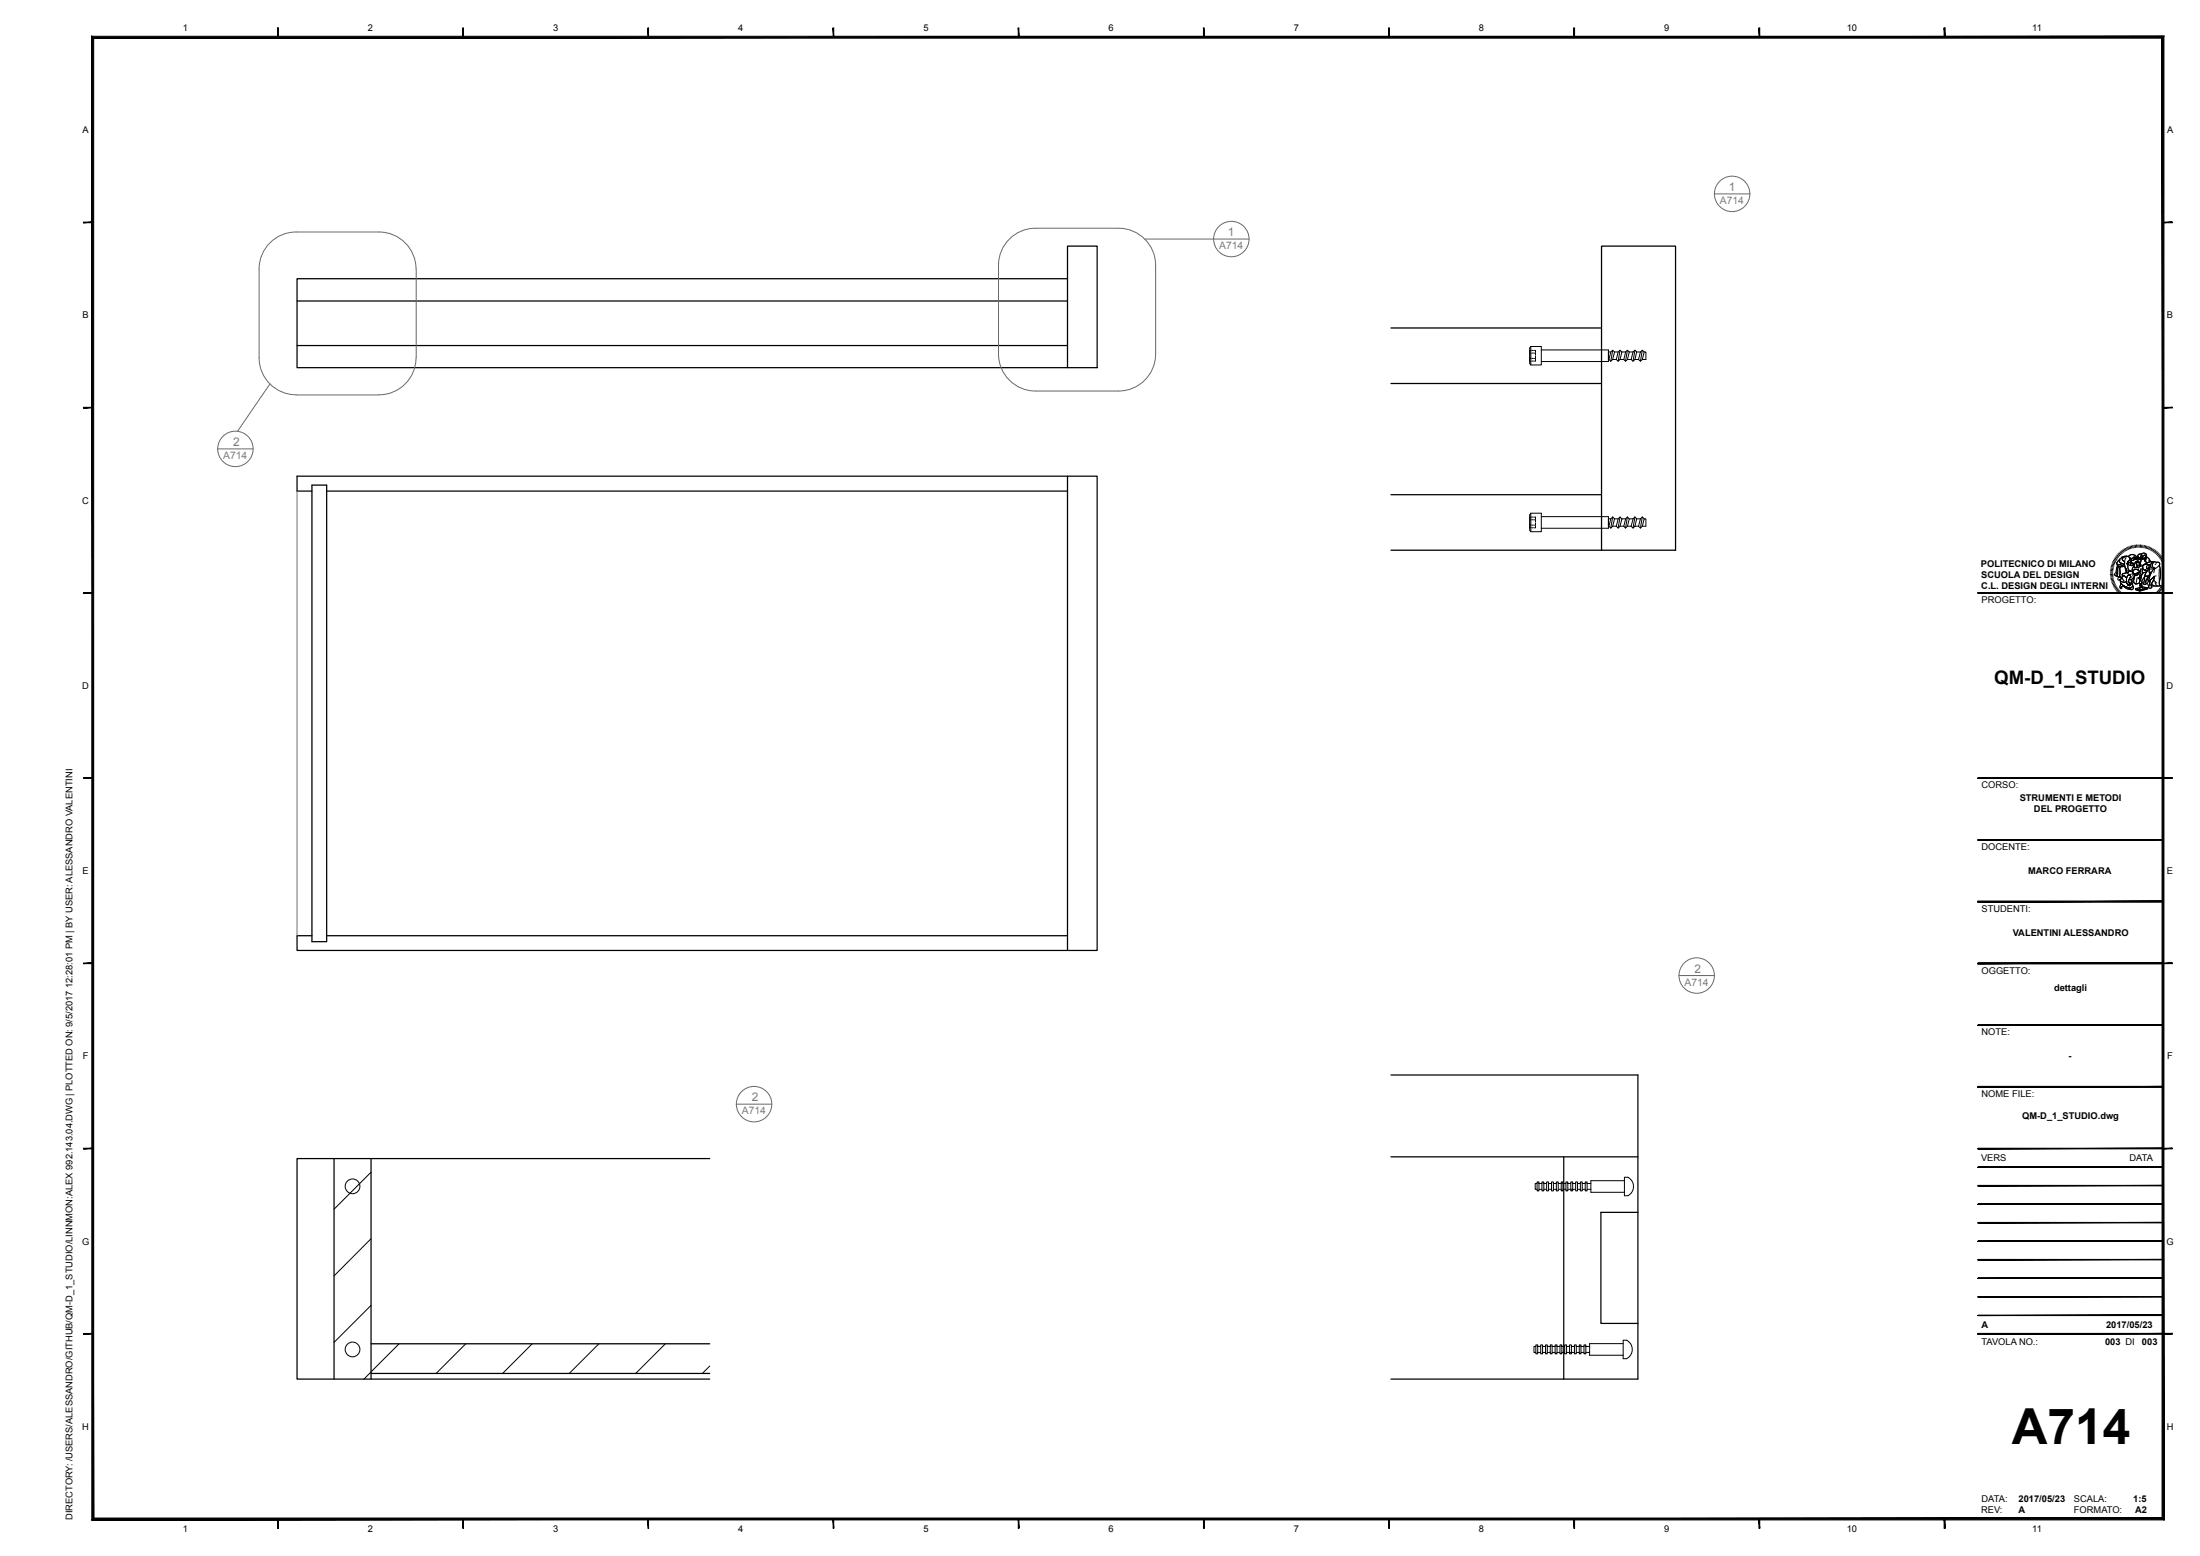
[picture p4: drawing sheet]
<svg xmlns="http://www.w3.org/2000/svg" width="594mm" height="420mm" viewBox="0 0 594 420" stroke-linecap="round" stroke-linejoin="round" font-family="sans-serif">
<g fill="none" stroke="#000" stroke-width=".34">
<path d="M288.2 66.4h8v32.8h-8zM288.2 75.2h-208v24h208M432.4 66.4h20v82.1h-20zM80.2 81.2h208M80.2 93.3h208M375.6 88.5h56.8M375.6 103.5h56.8M84.2 132.6h-4v-4.1h216v128.1h-216v-4h4M84.2 130.9h4v123.3h-4zM88.2 132.6h200M288.2 128.5v128.1M375.6 133.5h56.8"/>
<path d="M375.6 148.5h56.8M88.2 252.6h200M375.6 290.2h66.6v82h-66.6M90.2 312.7v59.5M100.2 312.7v59.5M191.6 312.7h-111.4v59.5h111.4M375.6 312.3h66.6M422.2 312.3v59.9M442.2 327.2h-10v30h10M100.2 362.7h91.4M100.2 370.7h91.4"/>
</g>
<g fill="none" stroke="#000" stroke-width=".27">
<path d="M413 97.5h.3M413 96.7h.3M413 95.3h.3M413 94.6h.3M413.3 93.5h2.9v5h-2.9l-.3-.4v-4.2zM413.3 93.5v5M413.6 97.5h.4M413.6 96.7h.4M413.6 95.3h.4M413.6 94.6h.4M414.3 94.6h.3v.5M414.3 96.7h.3"/>
<path d="M414.3 95.3h.3M414.6 95.4v.5M414.6 96.1v.6M414.6 96.9v.6h-.3M416.2 94.5h18.1v3.1h-18.1M434.3 95h.6M434.3 97h.1M434.4 97l.5 .5 .5-.5M435.4 94.5l-.5 3M435.4 97h1M435.9 95l-.5-.5-.5 .5-.5 2M435.9 95l-.5 2"/>
<path d="M435.9 95h1M436.4 97l.5 .5 .5-.5M436.9 95l.5-.5 .5 .5M436.9 95l-.5 2M437.4 94.5l-.5 3M437.4 97h1M437.9 95l-.5 2M437.9 95h1M438.4 97l.5 .5 .5-.5M438.9 95l.5-.5 .5 .5M438.9 95l-.5 2M439.4 94.5l-.5 3"/>
<path d="M439.4 97h1M439.9 95l-.5 2M439.9 95h1M440.4 97l.5 .5 .5-.5M440.9 95l.5-.5 .5 .5M440.9 95l-.5 2M441.4 94.5l-.5 3M441.4 97h1M441.9 95l-.5 2M441.9 95h1M442.4 97l.5 .5 .5-.5M442.9 95l.5-.5 .5 .5"/>
<path d="M442.9 95l-.5 2M443.4 94.5l-.5 3M443.9 95h.5v2h-1M443.9 95l-.5 2M413 139.6h.3M413.3 138.5h2.9v5h-2.9l-.3-.4v-4.1zM413.3 138.5v5M413.6 139.6h.4M414.3 139.6h.3v.5M416.2 139.5h18.1v3.1h-18.1M435.4 139.5l-.5 3M437.4 139.5l-.5 3"/>
<path d="M439.4 139.5l-.5 3M441.4 139.5l-.5 3M443.4 139.5l-.5 3M413 142.5h.3M413 141.7h.3M413 140.3h.3M413.6 142.5h.4M413.6 141.7h.4M413.6 140.3h.4M414.3 141.7h.3M414.3 140.3h.3M414.6 140.4v.5"/>
<path d="M414.6 141.1v.6M414.6 141.9v.6h-.3M434.3 140h.6M434.3 142h.1M434.4 142l.5 .5 .5-.5M435.4 142h1M435.9 140l-.5-.5-.5 .5-.5 2M435.9 140l-.5 2M435.9 140h1M436.4 142l.5 .5 .5-.5M436.9 140l.5-.5 .5 .5M436.9 140l-.5 2"/>
<path d="M437.4 142h1M437.9 140l-.5 2M437.9 140h1M438.4 142l.5 .5 .5-.5M438.9 140l.5-.5 .5 .5M438.9 140l-.5 2M439.4 142h1M439.9 140l-.5 2M439.9 140h1M440.4 142l.5 .5 .5-.5M440.9 140l.5-.5 .5 .5M440.9 140l-.5 2"/>
<path d="M441.4 142h1M441.9 140l-.5 2M441.9 140h1M442.4 142l.5 .5 .5-.5M442.9 140l.5-.5 .5 .5M442.9 140l-.5 2M443.9 140h.5v2h-1M443.9 140l-.5 2M569.8 154.4h.7M569.8 154.7h.7M569.8 154l.7 .1M569.9 153.6l.6 .1"/>
<path d="M569.9 153.3l.7 .1M570 152.9l.7 .2M570.1 152.6l.7 .2M570.2 152.2l.6 .3M570.3 151.9l.7 .3M570.5 151.6l.6 .3M570.5 155l-.7 .1M570.5 155.4h-.7M570.5 155.7l-.6 .1M570.6 156l-.7 .1M570.6 151.3l.6 .3M570.6 156.3l-.6 .2"/>
<path d="M570.7 156.6l-.6 .2M570.8 150.9l.6 .4M570.8 156.9l-.6 .3M570.9 157.2l-.6 .3M571 150.6l.6 .4M571.1 157.5l-.6 .3M571.2 150.3l.5 .4M571.2 157.8l-.6 .4M571.4 158.1l-.6 .4M571.4 150l.5 .5M571.5 158.4l-.6 .4M571.6 149.8l.5 .4"/>
<path d="M571.7 152.3l.7 .1a.84 .84 0 0 0 1.2-.1l.1 .5a2.06 2.06 0 0 1-2.1-.2zM571.7 152.3v.5M571.7 158.7l-.6 .4M571.9 152.8l-.3 .5-.2 1.6-.3 .5 .4 .1M571.9 149.5l.4 .5M571.9 151.4l.4-.3v.3a.88 .88 0 0 0 .9 .8l.4 .1a.79 .79 0 0 1-1.2 .1l-.4 .1a.5 .5 0 0 1-.5-.5 .5 .5 0 0 1 .4-.5zM571.9 158.9l-.5 .5M572 153l.6-.1-.3 .5 .1 2.3-.2 .1a.4 .4 0 0 1-.5-.1 .4 .4 0 0 1-.1-.5zM572.1 149.3l.5 .4M572.1 159.2l-.5 .4M572.1 152.9l-.3 .6v1.5l-.3 .5 .7 .2M572.3 151.1l-.4 .4a.5 .5 0 0 0-.4 .5 .5 .5 0 0 0 .5 .5l.4-.1a.84 .84 0 0 0 1.2-.1"/>
<path d="M572.3 159.4l-.5 .5M572.4 150.9l.8-.6 1.1-.1a.99 .99 0 0 0-1.2 1l.5 .3v.7v.1l-.7-.2a.59 .59 0 0 1-.6-.7zM572.4 156.5v.2a1.41 1.41 0 0 0 1.7 .3M572.4 149l.4 .5M572.5 156.8l1.1 .4a.36 .36 0 0 1 .4-.1 .36 .36 0 0 1 .2 .3l.4 .3-.1 .3 .2-.2 .3 .3-.1-.5 .2 .4 .1-.1-.2-.4 .4 .2-.3-.4a.44 .44 0 0 1-.3-.7l.1-.3 .4 .1 .5 1.6-.1 .4a.99 .99 0 0 1-1.5 .1l-.8-.4-.7-.6zM572.5 156.8l.1 .6 .7 .6 1.9 .9M572.5 153h.5a.65 .65 0 0 1 1 .4l.3 .7-.1 .4-.4 .2a.63 .63 0 0 0-.8 .7h.1a.41 .41 0 0 1-.4 .4 .41 .41 0 0 1-.4-.5l.2-.7-.2-1.2zM572.5 159.7l-.4 .5M572.6 153l-.3 .4 .1 2.3M572.6 148.8l.4 .5M572.7 157.5l.7 .6 1.1 .5a.82 .82 0 0 0 1.2-.2l.1-.3a.66 .66 0 0 1 .1 .9 .66 .66 0 0 1-.9 .1l-1.1-.4a.74 .74 0 0 0-1.1-.3l-.1 .2 .2 .1a.31 .31 0 0 1-.4 .2 .31 .31 0 0 1-.1-.5zM572.7 157.5l-.3 .8 .1 .4a.21 .21 0 0 0 .2 .2 .21 .21 0 0 0 .2-.2 .33 .33 0 0 1 0-.5 .33 .33 0 0 1 .5 .1l1.3 .7a.89 .89 0 0 0 1.3-.2l-.2-.7"/>
<path d="M572.7 159.9l-.4 .5M572.8 155.9l-.1-.1a.49 .49 0 0 0-.7 .1 .49 .49 0 0 0 .1 .7h.1a.6 .6 0 0 1 1.1-.1l.2 .3M572.9 155.8l.6-.5 .3 .4a.55 .55 0 0 1 .3 .8v.5a1.41 1.41 0 0 1-1.7-.3v-.3l.6-.2zM572.9 148.6l.4 .5M573 155l1.2-.5 .2 .2 .3-.1a.49 .49 0 0 1 .2-.5 .49 .49 0 0 1 .6 .1l.5 .5a.99 .99 0 0 1 .3 1 .99 .99 0 0 1-.8 .7 .33 .33 0 0 1-.5-.1 .33 .33 0 0 1 .3-.5 .55 .55 0 0 0-.5-.6 .55 .55 0 0 0-.6 .7l-.6-.5a.34 .34 0 0 1-.5 0 .34 .34 0 0 1-.1-.4zM573.2 148.3l.4 .6M573.3 150.5a.96 .96 0 0 1 1-.4 .96 .96 0 0 1 .7 .9l-.7 1.1 .1 .4a1.44 1.44 0 0 0 .6 1.5l.1 .2a.33 .33 0 0 0-.4 0 .33 .33 0 0 0 0 .4 .35 .35 0 0 1-.5-.1 .35 .35 0 0 1 .1-.5l-.7-1.5a.9 .9 0 0 0-.5-1.3l-.1-.3zM573.4 155.2l.7 .8M573.5 155.3a.57 .57 0 0 0-.5 .9M573.5 148.2l.3 .5M573.7 152.9l-2-.1-.3 .6a1.93 1.93 0 0 1-.6 1.6l.3 .4M573.8 153.2l.3 1.4"/>
<path d="M573.8 148l.3 .6M574.1 150.5l-.4 .8-.1 1.1 .7 1.6a.31 .31 0 0 0-.1 .5 .31 .31 0 0 0 .5 0v-.3l.5-.1a1.06 1.06 0 0 1-.7-1.4l-.2-.5 .2-.6a.79 .79 0 0 0 .5-.9 .79 .79 0 0 0-.9-.6l-1.1 .2-.6 .6-.1 .5a.88 .88 0 0 0 .9 .8l.4 .1M574.1 147.8l.3 .6M574.2 154.5l-.4 .2a.6 .6 0 0 0-.8 .7l.2 .1M574.3 150.2a.95 .95 0 0 0-1.2 1l.5 .3M574.4 155.4a.44 .44 0 0 1 .7-.1 .44 .44 0 0 1 .1 .6l-.4 .7a.6 .6 0 0 0 .4 .8l.2 .3-.4-.2 .2 .5-.3-.4 .1 .5-.3-.3-.2 .2 .1-.3-.4-.3-.1-1.2zM574.4 155.4a.44 .44 0 0 1 .7-.1 .44 .44 0 0 1 .1 .6l-.6 1.1 .8 .7-.4-.2 .2 .4-.1 .1-.2-.4v.5l-.2-.3-.2 .2 .1-.3-.4-.4-.1-1.2zM574.4 147.7l.3 .6M574.6 152l.6-.2a.23 .23 0 0 1 .3-.2 .23 .23 0 0 1 .1 .3 .23 .23 0 0 1-.3 .2l-.1 .4 .2 .1a.64 .64 0 0 1-.8-.6zM574.6 151.5l.9-.4-.1 .6-1.1 .5zM574.6 152a.58 .58 0 0 0 .8 .6M574.7 150.3l.6-.6 1 .2a.32 .32 0 0 1 .5 .2 .32 .32 0 0 1-.4 .4l-.2-.2-.7 .5-.5-.2"/>
<path d="M574.8 147.5l.2 .7M574.9 150l.5-.3h.6l.6 .3 .2 .3-.1 .2-.5-.2-.5 .4-.5-.1a.44 .44 0 0 1-.3-.6zM575 150.5l.4 .3 .6-.3a.25 .25 0 0 1 .3-.2 .25 .25 0 0 1 .2 .4l-.2 .4-.4 .2-.4-.2-.6 .1zM575.1 147.4l.2 .7M575.2 154.1l.7 .3 .4 .6a.75 .75 0 0 1-.4 1.1M575.3 152.1h.9l-.3 .1a.36 .36 0 0 1-.1 .5 .36 .36 0 0 1-.5-.2zM575.3 156.4l.5 1.4a.71 .71 0 0 1-.2 .7 .71 .71 0 0 1-.8 .2M575.4 151.7l.2 .3M575.5 151.5l-.1 .2-1.1 .5M575.5 155l-.8 .2M575.5 147.3l.1 .7M575.5 151.1l-.3 .5"/>
<path d="M575.6 154.7l.8 .4M575.7 152l.5 .1-.3 .1a.37 .37 0 0 1-.2 .5 .37 .37 0 0 1-.5-.2l.1-.4h.5h-.3M575.8 155.1a.72 .72 0 0 1 .1 1 .72 .72 0 0 1-.9 .2M575.8 154.4v-.3l.6-.5 1 .3 .1 .3a.23 .23 0 0 1 .2 .3 .23 .23 0 0 1-.4 0l-1 .5 .5 .4 .5-.3 .1-.5 .3-.1-.3-.6-1.1-.2-.5 .7-.1-.1v-.5l.4-.8 1.3 .2 .2-.3a.29 .29 0 0 0 .3-.1 .29 .29 0 0 0 0-.3l.6 .1v.5a.6 .6 0 0 1-.1 .9l.1 .9-.7 .6-.2 .5-.2-.1a.24 .24 0 0 0 .1 .3 .24 .24 0 0 0 .3 0l-.1 .4 .3-.3-.4 1.1a.99 .99 0 0 1-1.4 0l-.4-.5 .3-.5 .2-1.1M575.8 154.1l.6-.5 .6 .1 .5 .4a.29 .29 0 0 1 .2 .4 .29 .29 0 0 1-.5 .1l-.4 .2a.45 .45 0 0 1-.5 .3 .45 .45 0 0 1-.3-.4zM575.8 147.2l.2 .7M575.8 157l.8 .6M576 151.1h.1M576.1 150.6l.2 .2M576.1 156.3l.1 1M576.1 153l-.4 .5v.8M576.2 147.2l.1 .6"/>
<path d="M576.2 150.7l-.1 .1M576.2 155l1.2-.4-.1 .5-.4 .2-.6-.1zM576.3 155.8l-.3 .9-.4 .5M576.5 150.8l.8-.1a.29 .29 0 0 1 .2 .4 .29 .29 0 0 1-.4 .1zM576.5 150.5l-.2 .6-.3 .2-.5-.2-.5 .1M576.5 147.1l.1 .7M576.6 158.9l2-.5 1.2 .3-2.1 .6zM576.6 158.9l1.1 .4v.2l-1.1-.3zM576.6 158.9a5.9 5.9 0 0 1 3.2-.2l-2.1 .6zM576.6 151.6h.9l.4 .8a.26 .26 0 0 1 .1 .4 .26 .26 0 0 1-.4 0l.1-.6-.2-.4a.42 .42 0 0 0-.6-.2 .42 .42 0 0 0 0 .7v.1a.48 .48 0 0 1-.1 .8 .48 .48 0 0 1-.7-.4zM576.9 151.6h.4l.2 .1 .2 .6a.62 .62 0 0 1-.7 .9l-.3-1.3zM576.9 147.1v.7"/>
<path d="M576.9 156.1l-.3 1.5 1.1-.2M576.9 150.7v-.2a.46 .46 0 0 1 .6-.1 .46 .46 0 0 1 .2 .6h-.2M576.9 155.2h.1M577 150.4a.49 .49 0 0 1 .5 .1 .49 .49 0 0 1 .2 .5h-.2l-.1-.3h-.5zM577 154.8l.2 .1M577.1 155.1h.1M577.1 154.9h.1M577.2 151.9h.1M577.2 151.8l-.2 .1M577.2 147.1v.7M577.3 155.9l.3 .1 .2-.5 .5-.3-.5 1.4v-.4h-.3zM577.3 150.8h-.8l.3 .1a.43 .43 0 0 0 .3 .3 .43 .43 0 0 0 .4-.2l-.2-.3 .1 .2"/>
<path d="M577.3 153.2v.7M577.4 154.6l-.2 .5a.45 .45 0 0 1-.4 .2 .45 .45 0 0 1-.4-.3M577.4 151.7l.3 .2-.2 .2M577.5 151.9v-.1a.43 .43 0 0 0-.6-.1 .43 .43 0 0 0 0 .6v.1a.45 .45 0 0 1 .1 .6 .45 .45 0 0 1-.6 .2 .45 .45 0 0 1-.2-.6l.3-.8 .6-.3 .6 .2 .2 .8a.25 .25 0 0 1 .1 .3 .25 .25 0 0 1-.3 .1 .25 .25 0 0 1-.1-.3M577.6 147.1v.7M577.7 152.2h-.3M577.7 152v.2a.4 .4 0 0 1-.2 .5 .4 .4 0 0 1-.6-.2M577.7 152.9l-.3 .2-.5 .1M577.7 159.3l2.1-.6v.3l-2.1 .6zM577.7 159.3v.2M577.8 150.9l.1-.1a.98 .98 0 0 1-.1 1.3M577.8 155.4h.1"/>
<path d="M577.8 156l-.1 .5 .3-.2M577.9 150.5l.1 .4M577.9 152.5l-.1-.6a.82 .82 0 0 0 .1-1.1l-.1 .1-.1-.4a.5 .5 0 0 1-.5-.5 .5 .5 0 0 1 .6-.4l.5-.1-.3 .7 .2 .9h.1l.1-.6a.43 .43 0 0 0 .3 .4 .43 .43 0 0 0 .4-.1v.6l.2-.1v.2a.39 .39 0 0 1 .3 .4 .39 .39 0 0 1-.5 .3l-.6 .5M578 147.1l-.1 .7M578 155.8l-.1 .2-.1-.2M578 153.5l-.2 1.3M578 152.7l.5 .2M578 157.5l.3-.1 .1 1.1-.3-.6-.3 .7zM578.1 154.6l-.4 .4 .1 .4M578.2 155.2l-.4 .3-.2 .5-.2-.1a.24 .24 0 0 0 .1 .3 .24 .24 0 0 0 .3 0M578.3 149.6a.79 .79 0 0 1 1-.2 .79 .79 0 0 1 .2 1.1l-.4 1v-.8l.3-.4-.2-.5-.2 .2a.82 .82 0 0 0-.7 1.1h-.1l-.2-.7zM578.3 149.6a.79 .79 0 0 1 1-.2 .79 .79 0 0 1 .2 1.1l-.4 1v-.8l.3-.4a.35 .35 0 0 0-.2-.4 .35 .35 0 0 0-.4 .1l-.3 .2-.2 .8a.27 .27 0 0 1-.3-.2 .27 .27 0 0 1 .1-.3z"/>
<path d="M578.3 153.5l-.5 .9M578.3 149.5h-.3a.73 .73 0 0 0-.8 .8M578.3 147.1l-.1 .7M578.4 150.5l.2 .4 .5-.1M578.5 152.6l.2-.1a1.63 1.63 0 0 1 1.9 .2 1.68 1.68 0 0 1-.9 1.4 .51 .51 0 0 1-.8-.3l-.4-.4zM578.5 150.3h.3M578.6 150l.6-.2 .2 .5-.3 .4a.46 .46 0 0 1-.7 0 .46 .46 0 0 1 .2-.7zM578.6 154.6l.8-.1-.4 1.3a1.93 1.93 0 0 0-.7 1.8v-.2l-.2 .1-.3 .6-.1-1zM578.6 154.7l-.9 2.4 .1 1 .5-.7 .2 1.4-.4-.9-.4 1.1 .2-.9M578.6 150.7l.2 .1M578.6 153.6l-.2 .5 .1 .5 1.1-.2 .3-.5M578.6 147.2l-.1 .6"/>
<path d="M578.7 150.3v.1M578.7 150.6l.1 .1M579 150.5h.2M579 147.2l-.2 .7M579.1 155.6l.8-.1-.6 1.7a.37 .37 0 0 1 0 .6 .37 .37 0 0 1-.5-.3zM579.1 150.5h.1M579.3 151.3l.3 .6M579.3 153.8h.1M579.4 152.2l1.1-.6h.8l-.7 1zM579.4 147.3l-.2 .7M579.4 154.5l-.5 1.4a1.47 1.47 0 0 0-.6 1.6v.1M579.5 150.3l.4 .2 .8 1.1-.5 .1a.52 .52 0 0 1-.6 .1 .52 .52 0 0 1-.3-.5z"/>
<path d="M579.5 153.7l-.3 .1M579.5 150.3l.8 .6 .2 .4M579.5 154v.1M579.7 147.4l-.2 .7M579.8 158.7v.3l-2.1 .6-1.1-.4v-.3M579.9 155.5l-.6 1.7a.37 .37 0 0 1 0 .6 .37 .37 0 0 1-.5-.3l.3-.9v-1M580 153.6h.4l-.2 .7a.91 .91 0 0 1-.1 1.2l-1 .1 .3-1.1zM580 147.5l-.2 .6M580.1 152.4a.55 .55 0 0 1 .5 .6 .55 .55 0 0 1-.5 .5l-.4 .6h-.5l-.1-.3a.73 .73 0 0 1-.6-.5 .73 .73 0 0 1 .3-.8l.5-.1a.36 .36 0 0 1 .5 .2 .36 .36 0 0 1-.2 .4v.5l.4-.2 .2-.7-.9-.4-.8 .5v.4M580.1 151.2l.6 .4M580.1 153.3l-.1 .4M580.2 155.5l-1.1 .1"/>
<path d="M580.2 156.8v.3l.2 .1M580.4 153.6l-.1 1.8-.6 1.5 .2 1 .3 .2M580.4 147.6l-.3 .7M580.5 156.6l1.2-1-.4 1.3a1.25 1.25 0 0 0-.4 1.4 .4 .4 0 0 1-.3 .5 .4 .4 0 0 1-.5-.3zM580.6 152.6a1.13 1.13 0 0 1 .9-1l1 .1a.56 .56 0 0 1 .6 .4 .56 .56 0 0 1-.3 .7l-.3 .2a1.08 1.08 0 0 1-1 .5 1.08 1.08 0 0 1-.9-.7M580.7 154.4v.5M580.7 147.8l-.3 .6M581 148l-.3 .6M581.1 153.5l-.9 .1M581.1 157.7l.6 .5M581.3 151.6l-1.3 .2-.6 .4M581.3 148.1l-.3 .6"/>
<path d="M581.5 151.8h.6a.61 .61 0 0 1 .8 .1 .61 .61 0 0 1 .1 .7l.3 1.2v1.8a3.1 3.1 0 0 0-.1 2.4l.1 .1-1.9 .1a.46 .46 0 0 1-.6-.3 .46 .46 0 0 1 .2-.6l.7-1.7-1.5 1.4a6.2 6.2 0 0 1 1.5-3.5l.3-.1a.9 .9 0 0 1-.9-.6 .9 .9 0 0 1 .4-1zM581.5 156.6l.8 .8M581.6 153.5a7 7 0 0 0-1.4 3.5l1.4-1.4 .5-.1M581.6 151.6a.93 .93 0 0 0-.5 1.1 .93 .93 0 0 0 .9 .7M581.6 148.3l-.3 .6M581.7 155.6l-.4 1.3a1.25 1.25 0 0 0-.4 1.4 .38 .38 0 0 1-.4 .5 .38 .38 0 0 1-.3-.6l.4-1.6M581.8 153.6l-.3 1M581.9 157l.2 .8 .5 .4M581.9 148.5l-.4 .6M582.2 148.7l-.4 .5M582.2 152.1l-.3 .3M582.2 159.8l.5 .5"/>
<path d="M582.5 148.9l-.5 .5M582.5 159.6l.5 .4M582.7 159.4l.5 .4M582.7 149.2l-.4 .5M582.9 159.1l.5 .4M583 153.7v3.3M583 152.6l.1 .3a9.7 9.7 0 0 1-.1 4.7l.3 .5h-2.5M583 149.4l-.5 .5M583.1 158.8l.5 .4M583.2 149.7l-.5 .5M583.3 158.5l.5 .4M583.5 150l-.5 .4"/>
<path d="M583.5 158.3l.6 .3M583.6 158l.6 .3M583.7 150.3l-.6 .4M583.8 157.7l.6 .3M583.9 150.5l-.6 .4M583.9 157.4l.6 .3M584 157.1l.6 .2M584.1 150.9l-.6 .3M584.1 156.8l.7 .2M584.2 151.2l-.6 .3M584.2 156.5l.7 .1M584.3 156.2l.6 .1"/>
<path d="M584.3 155.8l.7 .2M584.4 151.5l-.6 .3M584.4 155.5l.7 .1M584.4 155h.7M584.4 154.6h.7M584.4 155.2h.7M584.6 151.8l-.7 .3M584.7 152.2l-.7 .2M584.8 152.5l-.7 .2M584.9 152.8l-.7 .2M584.9 153.2l-.6 .1M585 153.6h-.7"/>
<path d="M585.1 153.9l-.7 .1M585.1 154.3h-.7M573 160.1l-.4 .5M573.3 160.3l-.4 .6M573.6 160.5l-.4 .6M573.8 160.7l-.3 .6M574.1 160.8l-.3 .6M574.4 161l-.3 .6M574.7 161.1l-.3 .7M575 161.3l-.3 .6M575.3 161.4l-.2 .6M575.6 161.5l-.2 .6"/>
<path d="M575.9 161.6l-.1 .6M576.2 161.6l-.1 .7M576.6 161.6l-.1 .7M576.9 161.7l-.1 .7M577.2 161.7v.7M577.5 161.7v.7M577.8 161.7l.1 .7M578.2 161.7l.1 .7M578.5 161.6l.1 .7M578.8 161.6l.1 .6M579.1 161.5l.2 .6M579.4 161.4l.2 .7"/>
<path d="M579.8 161.3l.2 .7M580.1 161.2l.2 .7M580.4 161.1l.2 .6M580.7 160.9l.3 .6M580.9 160.8l.4 .5M581.2 160.6l.4 .6M581.5 160.4l.4 .6M581.8 160.2l.3 .6M582 160l.4 .5M100.2 316.4l-10 10M415 319.5h-.5v1.5h.5M415 319h.5v2.4h-.5z"/>
<path d="M415.5 319.5h.8M416.3 319h.5v2.4h-.5zM416.8 319.5h.8M417.6 319h.5v2.4h-.5zM418.1 319.5h.8M418.9 319h.5v2.4h-.5zM419.4 319.5h.8M420.2 319h.5v2.4h-.5zM420.7 319.5h.8M421.5 319h.5v2.4h-.5zM422 319.5h.8M422.8 319h.5v2.4h-.5z"/>
<path d="M423.3 319.5h.8M424.1 319h.5v2.4h-.5zM424.6 319.5h.8M425.4 319h.5v2.4h-.5zM425.9 319.5h.8M426.7 319h.5v2.4h-.5zM427.2 319.5h.8M428 319h.5v2.4h-.5zM428.5 319.5h1M438.6 318.7h-9.1v3.1h9.1M100.2 334.4l-10 10M415.5 321h.8"/>
<path d="M416.8 321h.8M418.1 321h.8M419.4 321h.8M420.7 321h.8M422 321h.8M423.3 321h2.1M425.9 321h.8M427.2 321h.8M428.5 321h1M439.6 322.7a2.82 2.82 0 0 0 0-4.9h-1v5h1M100.2 352.4l-10 9.9M107.8 362.7l-9.5 9.5"/>
<path d="M125.8 362.7l-8 8M143.7 362.7l-8 8M161.7 362.7l-8 8M179.6 362.7l-8 8M191.6 368.7l-2 2M414.7 363.4h-.5v1.7h.5M414.7 363h.5v2.4h-.5zM415.2 363.4h.8M415.2 365.1h.8M416 363h.5v2.4h-.5zM416.5 363.4h.8M416.5 365.1h.8"/>
<path d="M417.3 363h.5v2.4h-.5zM417.8 363.4h.8M417.8 365.1h.8M418.6 363h.5v2.4h-.5zM419.1 363.4h.8M419.1 365.1h.8M419.9 363h.5v2.4h-.5zM420.4 363.4h.8M420.4 365.1h.8M421.2 363h.5v2.4h-.5zM421.7 363.4h.8M421.7 365.1h.8"/>
<path d="M422.5 363h.5v2.4h-.5zM423 363.4h.8M423 365.1h2.1M423.8 363h.5v2.4h-.5zM424.3 363.4h.8M425.1 363h.5v2.4h-.5zM425.6 363.4h.8M425.6 365.1h.8M426.4 363h.5v2.4h-.5zM426.9 363.4h.8M426.9 365.1h.8M427.7 363h.5v2.4h-.5z"/>
<path d="M428.2 363.4h1M428.2 365.1h1M438.3 362.7h-9.1v3.1h9.1M439.2 361.7h-.9v5a2.18 2.18 0 0 0 2.4-1.9 2.79 2.79 0 0 0-1.5-3"/>
<circle cx="95.2" cy="320.2" r="1.99"/>
<circle cx="95.2" cy="364.2" r="1.99"/>
</g>
<path d="M80.2 132.6v120" fill="none" stroke="#757575" stroke-width=".27"/>
<g fill="#fff" stroke="#fff" stroke-width=".27">
<path d="M559 160l30.8 4.3h-30.8z"/>
<path d="M559 160h25l5.8 4.3z"/>
<path d="M584 145.5h5.8l-5.8 14.5z"/>
<path d="M589.8 145.5v18.8l-5.8-4.3z"/>
</g>
<path d="M559 160h25v-14.5h5.8v18.8h-30.8z" fill="none" stroke="#fff" stroke-width=".27"/>
<g fill="#000" stroke="#000" stroke-width=".27">
<path d="M24.8 9.8l.5 400v-399.5zM24.8 9.8l.5 400-.5 .5z"/>
<path d="M75 7.5v2.5h.1zM75 7.5h.1v2.5z"/>
<path d="M75 7.5v2.5h.1zM75 7.5h.1v2.5z"/>
<path d="M124.9 7.5v2.5h.2zM124.9 7.5h.2v2.5z"/>
<path d="M174.9 7.5v2.5h.2zM174.9 7.5h.2v2.5z"/>
<path d="M224.9 7.5v2.5h.2zM224.9 7.5h.2v2.5z"/>
<path d="M274.9 7.5v2.5h.2zM274.9 7.5h.2v2.5z"/>
<path d="M324.9 7.5v2.5h.2zM324.9 7.5h.2v2.5z"/>
<path d="M374.9 7.5v2.5h.2zM374.9 7.5h.2v2.5z"/>
<path d="M424.9 7.5v2.5h.2zM424.9 7.5h.2v2.5z"/>
<path d="M474.9 7.5v2.5h.2zM474.9 7.5h.2v2.5z"/>
<path d="M525 7.5v2.5h.1zM525 7.5h.1v2.5z"/>
<path d="M525 7.5v2.5h.1zM525 7.5h.1v2.5z"/>
<path d="M25.3 10.3h558.5l.5-.5zM24.8 9.8h559.5l-559 .5z"/>
<path d="M584 60v.1l2.5-.1zM584 60.1l2.5-.1v.1z"/>
<path d="M22.5 60.1h2.5v-.1zM22.5 60h2.5l-2.5 .1z"/>
<path d="M22.5 110.1h2.5v-.1zM22.5 110h2.5l-2.5 .1z"/>
<path d="M584 110v.1l2.5-.1zM584 110.1l2.5-.1v.1z"/>
<path d="M584 159.9v.2l2.5-.2zM584 160.1l2.5-.2v.2z"/>
<path d="M584 159.9v.2l2.5-.2zM584 160.1l2.5-.2v.2z"/>
<path d="M22.5 160.1h2.5v-.2zM22.5 159.9h2.5l-2.5 .2z"/>
<path d="M22.5 160.1h2.5v-.2zM22.5 159.9h2.5l-2.5 .2z"/>
<path d="M534 160.1h50v-.2zM534 159.9h50l-50 .2z"/>
<path d="M22.5 210.1h2.5v-.2zM22.5 209.9h2.5l-2.5 .2z"/>
<path d="M534 210.1h50v-.2zM534 209.9h50l-50 .2z"/>
<path d="M584 209.9v.2l2.5-.2zM584 210.1l2.5-.2v.2z"/>
<path d="M534 226.8h50v-.2zM534 226.6h50l-50 .2z"/>
<path d="M534 243.3v.2l50-.2zM534 243.5l50-.2v.2z"/>
<path d="M534 259.9v.2l50-.2zM534 260.1l50-.2v.2z"/>
<path d="M534 259.9v.2l50-.2zM534 260.1l50-.2v.2z"/>
<path d="M534 259.9v.2l50-.2zM534 260.1l50-.2v.2z"/>
<path d="M534 259.9v.2l50-.2zM534 260.1l50-.2v.2z"/>
<path d="M534 243.5h50v-.2zM534 243.3h50l-50 .2z"/>
<path d="M584 259.9v.2l2.5-.2zM584 260.1l2.5-.2v.2z"/>
<path d="M22.5 260.1h2.5v-.2zM22.5 259.9h2.5l-2.5 .2z"/>
<path d="M534 276.6v.2l50-.2zM534 276.8l50-.2v.2z"/>
<path d="M534 293.3v.2l50-.2zM534 293.5l50-.2v.2z"/>
<path d="M534 293.3v.2l50-.2zM534 293.5l50-.2v.2z"/>
<path d="M22.5 310.1h2.5v-.2zM22.5 309.9h2.5l-2.5 .2z"/>
<path d="M534 320h50zM534 320.1l50-.1z"/>
<path d="M534 315h50zM534 315.1l50-.1z"/>
<path d="M534 309.9v.2l50-.2zM534 310.1l50-.2v.2z"/>
<path d="M584 309.9v.2l2.5-.2zM584 310.1l2.5-.2v.2z"/>
<path d="M534 339.9h50zM534 340.1l50-.2z"/>
<path d="M534 335h50zM534 335.1l50-.1z"/>
<path d="M534 330h50zM534 330.1l50-.1z"/>
<path d="M534 325h50zM534 325.1l50-.1z"/>
<path d="M534 359.9v.2l50-.2zM534 360.1l50-.2v.2z"/>
<path d="M534 359.9v.2l50-.2zM534 360.1l50-.2v.2z"/>
<path d="M534 355h50zM534 355.1l50-.1z"/>
<path d="M534 350h50zM534 350.1l50-.1z"/>
<path d="M534 344.9h50zM534 345.1l50-.2z"/>
<path d="M584 359.9v.2l2.5-.2zM584 360.1l2.5-.2v.2z"/>
<path d="M22.5 360.1h2.5v-.2zM22.5 359.9h2.5l-2.5 .2z"/>
<path d="M584 360.1h2.5v-.2zM584 359.9h2.5l-2.5 .2z"/>
<path d="M584 360.1h2.5v-.2zM584 359.9h2.5l-2.5 .2z"/>
<path d="M24.8 410.3l559-.5h-558.5zM24.8 410.3l559-.5 .5 .5z"/>
<path d="M75 410l.1 2.5v-2.5zM75 410l.1 2.5h-.1z"/>
<path d="M75 410l.1 2.5v-2.5zM75 410l.1 2.5h-.1z"/>
<path d="M124.9 410l.2 2.5v-2.5zM124.9 410l.2 2.5h-.2z"/>
<path d="M174.9 410l.2 2.5v-2.5zM174.9 410l.2 2.5h-.2z"/>
<path d="M224.9 410l.2 2.5v-2.5zM224.9 410l.2 2.5h-.2z"/>
<path d="M274.9 410l.2 2.5v-2.5zM274.9 410l.2 2.5h-.2z"/>
<path d="M324.9 410l.2 2.5v-2.5zM324.9 410l.2 2.5h-.2z"/>
<path d="M374.9 410l.2 2.5v-2.5zM374.9 410l.2 2.5h-.2z"/>
<path d="M424.9 410l.2 2.5v-2.5zM424.9 410l.2 2.5h-.2z"/>
<path d="M474.9 410l.2 2.5v-2.5zM474.9 410l.2 2.5h-.2z"/>
<path d="M525 410l.1 2.5v-2.5zM525 410l.1 2.5h-.1z"/>
<path d="M525 410l.1 2.5v-2.5zM525 410l.1 2.5h-.1z"/>
<path d="M583.8 10.3v399.5l.5 .5zM583.8 10.3l.5-.5v400.5z"/>
</g>
<g fill="none" stroke="#696969" stroke-width=".27">
<path d="M462.9 52.3h9.6M112.3 72.6a10 10 0 0 0-10-10h-22.4a10 10 0 0 0-9.9 10v24a10 10 0 0 0 9.9 10h22.4a10.1 10.1 0 0 0 10-10M112.4 72.6v24M273 64.1a10 10 0 0 1 6.6-2.5h22.4a10 10 0 0 1 10 10v24a10 10 0 0 1-10 9.9h-22.4a10 10 0 0 1-10-9.9v-24a10 10 0 0 1 3.4-7.5zM309.1 64.5h28.1M72.9 103.6l-8.7 12.8M58.7 121.2h9.6M453.3 263.3h9.6M198.8 298h9.6"/>
<circle cx="467.7" cy="52.3" r="4.8"/>
<circle cx="332.5" cy="64.5" r="4.8"/>
<circle cx="63.6" cy="121.2" r="4.8"/>
<circle cx="458.1" cy="263.3" r="4.8"/>
<circle cx="203.6" cy="298" r="4.8"/>
</g>
<text font-size="13.4" x="543.2" y="389.8">A714</text>
<text font-size="5" x="538.5" y="184.8">QM-D_1_STUDIO</text>
<g font-size="3.2" fill="#7c7c7c">
<text x="466.7" y="51.6">1</text>
<text x="331.5" y="63.7">1</text>
<text x="62.9" y="120.4">2</text>
<text x="457.5" y="262.5">2</text>
<text x="203" y="297.2">2</text>
</g>
<g font-size="2.8" fill="#7c7c7c">
<text x="464.4" y="55.1">A714</text>
<text x="329.2" y="67.3">A714</text>
<text x="60.3" y="124">A714</text>
<text x="454.8" y="266.1">A714</text>
<text x="200.3" y="300.8">A714</text>
</g>
<g font-size="2.5">
<text x="49.3" y="8.4">1</text>
<text x="99.3" y="8.4">2</text>
<text x="149.3" y="8.4">3</text>
<text x="199.3" y="8.4">4</text>
<text x="249.3" y="8.4">5</text>
<text x="299.3" y="8.4">6</text>
<text x="349.3" y="8.4">7</text>
<text x="399.3" y="8.4">8</text>
<text x="449.3" y="8.4">9</text>
<text x="498.6" y="8.4">10</text>
<text x="548.7" y="8.4">11</text>
<text x="22.3" y="36">A</text>
<text x="585.1" y="36">A</text>
<text x="22.3" y="85.9">B</text>
<text x="585" y="85.9">B</text>
<text x="22.2" y="135.9">C</text>
<text x="585" y="135.9">C</text>
<text x="534.9" y="153">POLITECNICO DI MILANO</text>
<text x="534.9" y="156">SCUOLA DEL DESIGN</text>
<text x="534.9" y="159">C.L. DESIGN DEGLI INTERNI</text>
<text x="535" y="162.8">PROGETTO:</text>
<text x="22.2" y="185.9">D</text>
<text x="584.9" y="185.9">D</text>
<text x="535" y="212.8">CORSO:</text>
<text x="545.3" y="216.2">STRUMENTI E METODI</text>
<text x="549.2" y="219.3">DEL PROGETTO</text>
<text x="535" y="229.5">DOCENTE:</text>
<text x="22.3" y="235.9">E</text>
<text x="547.6" y="235.9">MARCO FERRARA</text>
<text x="585" y="235.9">E</text>
<text x="535" y="246.1">STUDENTI:</text>
<text x="543.5" y="252.6">VALENTINI ALESSANDRO</text>
<text x="535" y="262.8">OGGETTO:</text>
<text x="554.6" y="267.5">dettagli</text>
<text x="535" y="279.5">NOTE:</text>
<text x="22.4" y="285.9">F</text>
<text x="558.5" y="285.9">-</text>
<text x="585.1" y="285.9">F</text>
<text x="535" y="296.1">NOME FILE:</text>
<text x="546" y="302.1">QM-D_1_STUDIO.dwg</text>
<text x="534.9" y="313.4">VERS</text>
<text x="574.9" y="313.4">DATA</text>
<text x="22.2" y="335.9">G</text>
<text x="585" y="335.9">G</text>
<text x="535" y="358.4">A</text>
<text x="568.6" y="358.4">2017/05/23</text>
<text x="535" y="362.9">TAVOLA NO.:</text>
<text x="568.4" y="362.9">003 DI</text>
<text x="578.3" y="362.9">003</text>
<text x="22.2" y="385.9">H</text>
<text x="585" y="385.9">H</text>
<text x="535" y="405.5">DATA:</text>
<text x="545" y="405.4">2017/05/23</text>
<text x="560" y="405.4">SCALA:</text>
<text x="576" y="405.4">1:5</text>
<text x="19.6" y="410.3" transform="rotate(-90 19.6 410.3)">DIRECTORY: /USERS/ALESSANDRO/GITHUB/QM-D_1_STUDIO/LINNMON:ALEX 992.143.04.DWG | PLOTTED ON: 9/5/2017 12:28:01 PM | BY USER: ALESSANDRO VALENTINI</text>
<text x="49.3" y="413.4">1</text>
<text x="99.3" y="413.4">2</text>
<text x="149.3" y="413.4">3</text>
<text x="199.3" y="413.4">4</text>
<text x="249.3" y="413.4">5</text>
<text x="299.3" y="413.4">6</text>
<text x="349.3" y="413.4">7</text>
<text x="399.3" y="413.4">8</text>
<text x="449.3" y="413.4">9</text>
<text x="498.6" y="413.4">10</text>
<text x="534.9" y="408.4">REV:</text>
<text x="545" y="408.4">A</text>
<text x="548.7" y="413.4">11</text>
<text x="560" y="408.4">FORMATO:</text>
<text x="576.5" y="408.4">A2</text>
</g>
</svg>
